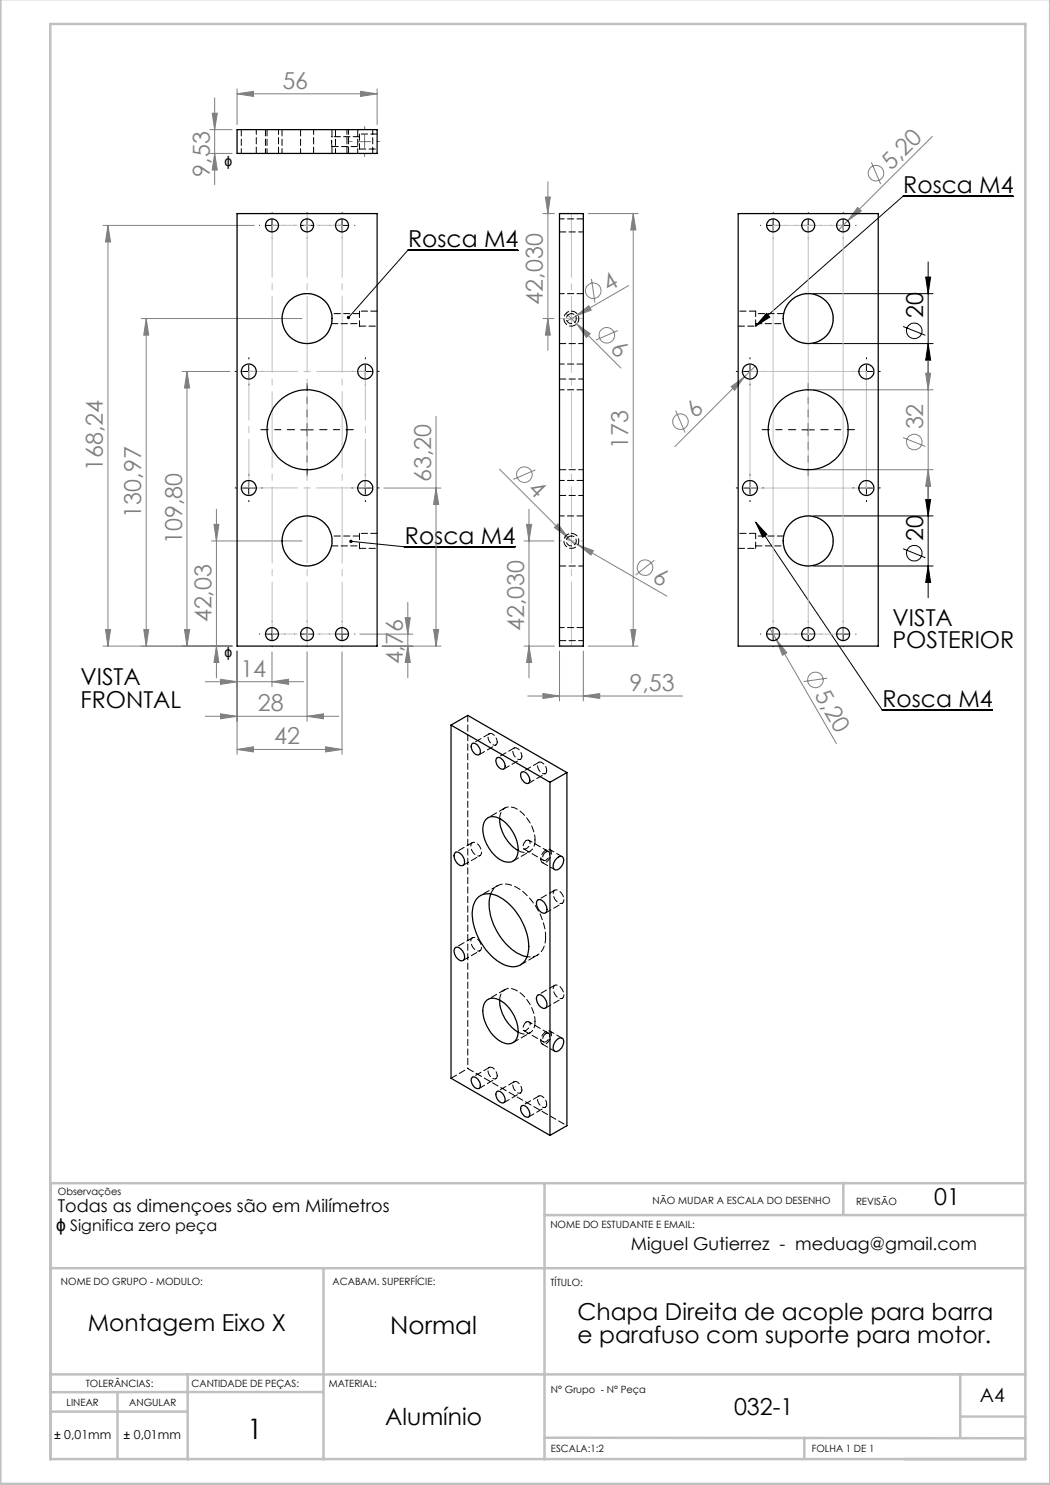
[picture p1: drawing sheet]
<svg xmlns="http://www.w3.org/2000/svg" width="210mm" height="297mm" viewBox="0 0 210 297" stroke-linecap="round" stroke-linejoin="round" font-family="sans-serif">
<g fill="none" stroke="#808080" stroke-width=".2">
<path d="M42.9 19.6v17.3M47.4 18.8l3.3-.5v1zM47.4 17.8v7.1M47.4 18.8h28M72.1 18.3l3.3 .5-3.3 .5zM75.4 17.8v7.1M41.9 25.9h4.5M41.9 30.7h4.5M42.4 22.6h1.1l-.6 3.3zM42.9 30.7l.6 3.3h-1.1zM109.1 39.4h1l-.5 3.3zM109.6 36.4v33.7"/>
<path d="M174.3 32.5l1.8 4.3M186.4 27.3l-18.7 18.7M20.6 45.1h30.3M21.6 45.1l.5 3.3h-1zM21.6 45.1v84.1M108.6 42.7h2.3M117.7 42.7h9.9M118.3 55.8l.7 4.7M125.7 57.1l-10.6 6.1M126.6 42.7l.6 3.3h-1zM126.6 42.7v86.5M171.5 41.5l.8 .7-2.8 2z"/>
<path d="M28.3 63.7h32.1M29.2 63.7l.5 3.3h-.9zM29.2 63.7v65.5M36.4 74.3h9.6M37.4 74.3l.5 3.3h-1zM37.4 74.3v54.9M108.6 63.7h2.2M109.6 63.7l.5 3.3h-1zM113.2 62.6l11 11M115.1 63.2l2.7-2.1 .5 .9zM115.1 63.2l-1.7 1M115.3 64.8l2.7 1.9-.7 .8z"/>
<path d="M123.6 66.1l-4.4 1.9M146.2 77.3l2.7-2-2 2.8zM148.9 75.3l-13.9 14M151.1 73.2l-2.2 2.1M162.6 78h24M185.1 74.6h1l-.5 3.4zM185.6 71.6v28.7M76.8 97.6h11.4M87.2 97.6l.5 3.3h-1zM87.2 83.3v45.9M99.9 93.8l13.7 13.7M107.1 94l-4.4 1.9"/>
<path d="M135.1 82.1l1.9 4.4M162.6 93.9h24M180.6 87.5l4.5 1.8M185.6 93.9l.5 3.4h-1zM42.3 108.2h18.1M42.8 104.9h1l-.5 3.3zM43.3 101.8v33.8M104.8 108.2h6M105.3 104.9h1l-.5 3.3zM105.8 101.8v33.8M111.6 104.8l2 2.7-2.7-2zM113 107.5l2.6 1.4"/>
<path d="M113.6 107.5l1.4 1.4M115.6 108.9l3.1 1.2-.5 .9zM115.6 108.9l17.8 10.3M130.9 112l-3.8 3M20.6 129.2h25.8M21.1 125.9h1l-.5 3.3zM28.8 125.9h.9l-.5 3.3zM36.9 125.9h1l-.5 3.3zM41.1 136.3h19.6M43.3 129.2l.5 3.3h-1zM44.1 135.9l3.3 .4-3.3 .6zM47.4 130.2v20.7"/>
<path d="M54.4 136.3l3.3-.4v1zM54.4 130.4v6.9M61.4 130.4v13.8M68.4 130.4v20.5M72 126.8h10.5M76.4 129.2h11.8M81 123.5h1.1l-.5 3.3zM81.6 129.2l.5 3.3h-1.1zM81.6 120.5v15.1M86.7 125.9h1l-.5 3.3zM104.8 129.2h6.1M105.6 139.2h30.9"/>
<path d="M105.8 129.2l.5 3.3h-1zM108.6 138.7l3.3 .5-3.3 .5zM111.9 130.2v10M116.7 139.2l3.2-.5v1zM116.7 130.2v10M117.7 129.2h9.9M126.2 125.9h1l-.6 3.3zM154 125.7l13.3 23M155.3 127.9l2.1 2.7-.9 .5zM165.5 135.6l-4.8 .7M41.1 143.3h26.7M44.1 142.8l3.3 .5-3.3 .5z"/>
<path d="M47.4 149.9l3.3-.5v1zM47.4 149.9h21M61.4 143.3l3.3-.5v1zM65.1 149.4l3.3 .5-3.3 .5z"/>
<circle cx="175.2" cy="34.6" r="1.56"/>
<circle cx="118.6" cy="58.1" r="1.55"/>
<circle cx="121.4" cy="67.1" r="1.55"/>
<circle cx="104.9" cy="94.9" r="1.55"/>
<circle cx="136.1" cy="84.3" r="1.56"/>
<circle cx="182.9" cy="88.4" r="1.56"/>
<circle cx="129" cy="113.5" r="1.56"/>
<circle cx="163.1" cy="136" r="1.56"/>
</g>
<g fill="none" stroke="#000" stroke-width=".2">
<path d="M202.6 39.3h-22l-29.5 25.9M53.2 45.1h2.5M54.4 43.8v2.6M60.1 45.1h2.6M61.4 43.8v2.6M67.2 45.1h2.5M68.4 43.8v2.6M103.6 50.1h-22l-11.9 13.4M153.4 45.1h2.5M154.6 43.8v2.6M160.4 45.1h2.5M161.6 43.8v2.6"/>
<path d="M162.6 58.7h24M167.4 45.1h2.5M168.6 43.8v2.6M185.1 55.4h1l-.5 3.3zM185.6 52.4v22.7M48.5 74.3h2.5M49.7 73.1v2.5M71.8 74.3h2.5M73.1 73.1v2.5M148.7 74.3h2.5M150 73.1v2.5M153.3 62.7l.7 .7-2.9 1.8z"/>
<path d="M162.6 68.7h24M172 74.3h2.5M173.3 73.1v2.5M180.6 65.3l4.5 1.8M185.6 68.7l.5 3.3h-1zM48.5 97.6h2.5M49.7 96.3v2.5M60.1 86h2.6M61.4 84.7v2.5M71.8 97.6h2.5M73.1 96.3v2.5M148.7 97.6h2.5"/>
<path d="M150 96.3v2.5M160.4 86h2.5M161.6 84.7v2.5M172 97.6h2.5M173.3 96.3v2.5M185.1 99.9h1l-.5 3.3zM185.6 96.8v22.8M70.2 108.3l10.7 1.1h22.1M151.1 104.4l2.3 2.5-.9 .6zM151.1 104.4l25.4 37.6h22M162.6 113.2h24M162.6 103.2h24"/>
<path d="M180.6 109.7l4.5 1.8M185.6 113.2l.5 3.3h-1zM53.2 126.8h2.5M54.4 125.6v2.5M60.1 126.8h2.6M61.4 125.6v2.5M67.2 126.8h2.5M68.4 125.6v2.5M153.4 126.8h2.5M154.6 125.6v2.5M160.4 126.8h2.5M161.6 125.6v2.5"/>
<path d="M167.4 126.8h2.5M168.6 125.6v2.5"/>
<circle cx="182.9" cy="66.2" r="1.56"/>
<circle cx="182.9" cy="110.6" r="1.56"/>
</g>
<g fill="none" stroke="#c0c0c0" stroke-width=".2">
<path d="M154.6 45.1h14v81.7h-14zM161.6 45.1v81.7M111.8 63.7h4.9M150 74.3h23.3v23.3h-23.3z"/>
<circle cx="61.4" cy="63.7" r="5"/>
<circle cx="161.6" cy="63.7" r="5"/>
<circle cx="61.4" cy="108.2" r="5"/>
<circle cx="161.6" cy="108.2" r="5"/>
</g>
<path d="M58.9 85.9h-6.7M61.4 83.4v-6.7M61.4 88.4v6.8M63.9 85.9h6.8M159.2 85.9h-6.8M161.7 83.4v-6.7M161.7 88.4v6.8M164.2 85.9h6.7" fill="none" stroke="#000" stroke-width=".2" stroke-dasharray="15.2 1.3 1.3 1.3" stroke-dashoffset="13.8"/>
<g fill="none" stroke="#000" stroke-width=".2" stroke-dasharray="15.2 1.3 1.3 1.3">
<path d="M51.9 45.1h.1M54.4 42.6v-.1M54.4 47.6h.1M56.9 45.1h.1M58.9 45.1h.1M61.4 42.6v-.1M61.4 47.6h.1M63.9 45.1h.1M65.9 45.1h.1M68.4 42.6v-.1M68.4 47.6h.1M70.9 45.1h.1"/>
<path d="M152.2 45.1h-.1M154.7 42.6v-.1M154.7 47.6h.1M157.2 45.1h.1M159.2 45.1h-.1M161.7 42.6v-.1M161.7 47.6h.1M164.2 45.1h.1M166.2 45.1h-.1M168.7 42.6v-.1M168.7 47.6h.1M171.2 45.1h.1"/>
<path d="M47.3 74.3h-.3M49.8 71.8v-.3M49.8 76.8v.2M52.3 74.3h.2M70.6 74.3h-.3M73.1 71.8v-.3M73.1 76.8v.2M75.6 74.3h.2M147.5 74.3h-.2M150 71.8v-.3M150 76.8v.2M152.5 74.3h.3"/>
<path d="M170.8 74.3h-.2M173.3 71.8v-.3M173.3 76.8v.2M175.8 74.3h.3M47.3 97.6h-.3M49.8 95.1v-.3M52.3 97.6h.2M70.6 97.6h-.3M73.1 95.1v-.3M75.6 97.6h.2M147.5 97.6h-.2M150 95.1v-.3"/>
<path d="M152.5 97.6h.3M170.8 97.6h-.2M173.3 95.1v-.3M175.8 97.6h.3M49.8 100.1v.2M73.1 100.1v.2M150 100.1v.2M173.3 100.1v.2M51.9 126.8h.1M54.4 124.3h.1M54.4 129.3v.1M56.9 126.8h.1"/>
<path d="M58.9 126.8h.1M61.4 124.3h.1M61.4 129.3v.1M63.9 126.8h.1M65.9 126.8h.1M68.4 124.3h.1M68.4 129.3v.1M70.9 126.8h.1M152.2 126.8h-.1M154.7 124.3h.1M154.7 129.3v.1M157.2 126.8h.1"/>
<path d="M159.2 126.8h-.1M161.7 124.3h.1M161.7 129.3v.1M164.2 126.8h.1M166.2 126.8h-.1M168.7 124.3h.1M168.7 129.3v.1M171.2 126.8h.1"/>
</g>
<path d="M70.4 28.3h-.5M72.9 25.8v-.5M72.9 30.8v.5M75.4 28.3h.5" fill="none" stroke="#808000" stroke-width=".2" stroke-dasharray="15.2 1.3 1.3 1.3"/>
<path d="M71.6 28.3h2.6M72.9 27.1v2.5" fill="none" stroke="#808000" stroke-width=".2"/>
<path d="M61.4 42.7v86.5M114.3 42.7v86.5" fill="none" stroke="#c0c0c0" stroke-width=".2" stroke-dasharray="15.2 1.3 1.3 1.3" stroke-dashoffset="2.5"/>
<path d="M111.8 108.2h4.9" fill="none" stroke="#c0c0c0" stroke-width=".2" stroke-dasharray="15.2 1.3 1.3 1.3" stroke-dashoffset="14.7"/>
<path d="M54.4 45.1h14M68.4 126.8h-14" fill="none" stroke="#c0c0c0" stroke-width=".2" stroke-dasharray="15.2 1.3 1.3 1.3" stroke-dashoffset="10.1"/>
<path d="M68.4 45.1v81.7M54.4 126.8v-81.7" fill="none" stroke="#c0c0c0" stroke-width=".2" stroke-dasharray="15.2 1.3 1.3 1.3" stroke-dashoffset="4.8"/>
<path d="M49.8 74.3h23.3M73.1 74.3v23.3M49.8 97.6v-23.3M73.1 97.6h-23.3" fill="none" stroke="#c0c0c0" stroke-width=".2" stroke-dasharray="15.2 1.3 1.3 1.3" stroke-dashoffset="5.5"/>
<g fill="none" stroke="#c0c0c0" stroke-width=".5">
<path d="M.1 -.1v296.9h209.9v-296.9M10.1 4.8h195v287h-195zM108.9 236.6v55.3M168.7 236.6v6.3M205.1 236.6h-195v55.3M10.1 253.6h195M64.7 253.6v38.3M108.9 243h96.2M10.4 274.9h194.7M23.5 278.4v13.3M37.3 278.4h27.3M37.5 278.4h-27.5"/>
<path d="M37.5 274.9v17M192.1 274.8v12.7M10.2 282.3h27.3M108.9 287.5l96.2 .2M160.9 287.5v4.3M192.1 283.3h13"/>
</g>
<g fill="#000">
<path d="M69.5 63.2l-.1 .3 .1 .2 .2-.2-.2 .2a.34 .34 0 0 0 .4 0 .34 .34 0 0 0 .1-.4 .34 .34 0 0 0-.5-.1zM70 108l-.2 .2 .4 .1-.4-.1a.34 .34 0 0 0 .5 .4 .34 .34 0 0 0 .2-.5 .34 .34 0 0 0-.5-.1zM151.1 104.4l2.3 2.5-.9 .6zM153.3 62.7l.7 .7-2.9 1.8z"/>
<path d="M185.6 113.2l.5 3.3h-1zM185.1 99.9h1l-.5 3.3zM185.6 68.7l.5 3.3h-1zM185.1 55.4h1l-.5 3.3z"/>
</g>
<g fill="#808080">
<path d="M111.6 104.8l2 2.7-2.7-2z"/>
<path d="M115.1 63.2l2.7-2.1 .5 .9z"/>
<path d="M171.5 41.5l.8 .7-2.8 2z"/>
<path d="M146.2 77.3l2.7-2-2 2.8z"/>
<path d="M155.3 127.9l2.1 2.7-.9 .5z"/>
<path d="M115.3 64.8l2.7 1.9-.7 .8z"/>
<path d="M115.6 108.9l3.1 1.2-.5 .9z"/>
<path d="M105.8 129.2l.5 3.3h-1zM105.3 104.9h1l-.5 3.3z"/>
<path d="M42.8 104.9h1l-.5 3.3zM43.3 129.2l.5 3.3h-1zM29.2 63.7l.5 3.3h-.9zM28.8 125.9h.9l-.5 3.3zM109.1 39.4h1l-.5 3.3zM109.6 63.7l.5 3.3h-1z"/>
<path d="M116.7 139.2l3.2-.5v1zM108.6 138.7l3.3 .5-3.3 .5z"/>
<path d="M47.4 18.8l3.3-.5v1zM72.1 18.3l3.3 .5-3.3 .5z"/>
<path d="M44.1 135.9l3.3 .4-3.3 .6zM54.4 136.3l3.3-.4v1zM44.1 142.8l3.3 .5-3.3 .5zM61.4 143.3l3.3-.5v1zM47.4 149.9l3.3-.5v1zM65.1 149.4l3.3 .5-3.3 .5z"/>
<path d="M81.6 129.2l.5 3.3h-1.1zM81 123.5h1.1l-.5 3.3zM86.7 125.9h1l-.5 3.3zM87.2 97.6l.5 3.3h-1zM36.9 125.9h1l-.5 3.3zM37.4 74.3l.5 3.3h-1zM21.1 125.9h1l-.5 3.3zM21.6 45.1l.5 3.3h-1z"/>
<path d="M126.6 42.7l.6 3.3h-1zM126.2 125.9h1l-.6 3.3zM42.4 22.6h1.1l-.6 3.3zM42.9 30.7l.6 3.3h-1.1zM185.1 74.6h1l-.5 3.4zM185.6 93.9l.5 3.4h-1z"/>
</g>
<g fill="none" stroke="#000" stroke-width=".25">
<path d="M47.4 25.9h28v4.8h-28zM47.4 42.7h28v86.5h-28zM111.9 42.7h4.8v86.5h-4.8zM147.6 42.7h28v86.5h-28zM90.2 145l19.8 11.5M90.2 145v70.6l19.8 11.5M90.2 145l3.4-1.9 19.8 11.4M94.4 148.7a1.43 1.43 0 0 1 1.7 1.7 .61 .61 0 0 1-.4 .6 .61 .61 0 0 1-.8-.3 1.69 1.69 0 0 1-.5-2zM99.4 151.6a1.47 1.47 0 0 1 1.6 1.6 .61 .61 0 0 1-.4 .7 .61 .61 0 0 1-.7-.3 1.64 1.64 0 0 1-.5-2zM104.3 154.4a1.44 1.44 0 0 1 1.7 1.7 .61 .61 0 0 1-.4 .6 .61 .61 0 0 1-.8-.2 1.64 1.64 0 0 1-.5-2.1zM110 156.5v70.6M113.4 154.5v70.6l-3.4 2"/>
<path d="M113.4 154.5l-3.4 2M91 170.6a1.13 1.13 0 0 1 1.6 .7 1.18 1.18 0 0 1-.2 1.8 1.91 1.91 0 0 1-1.4-2.5zM95.4 179.7a3.5 3.5 0 0 1 4.6-.2 12.1 12.1 0 0 1 5.7 10.9 3.1 3.1 0 0 1-4.7 2.6 12 12 0 0 1-6.5-11.1l.2-1zM97.1 164a2.41 2.41 0 0 1 3.4 .1 7.4 7.4 0 0 1 3 6.7 1.98 1.98 0 0 1-3 1.4 7.5 7.5 0 0 1-3.8-7.2zM98.1 178.8a10.4 10.4 0 0 0 2.4 9.2 8.5 8.5 0 0 0 4.9 3.3M99.9 163.7a7.6 7.6 0 0 0 3.7 6.4M111.3 171.8a.77 .77 0 0 1 .8-.5 .77 .77 0 0 1 .6 .6 2 2 0 0 1-1.6 2.1 1.44 1.44 0 0 1 .2-2.2zM91 189.6a1.13 1.13 0 0 1 1.6 .7 1.32 1.32 0 0 1 0 1.8 1.81 1.81 0 0 1-1.6-2.5zM107.5 180.1a1.28 1.28 0 0 1 1.7 .9 1.05 1.05 0 0 1-.3 1.7 1.93 1.93 0 0 1-1.4-2.6zM107.5 199.1a1.13 1.13 0 0 1 1.5 .7 1.18 1.18 0 0 1-.1 1.9 1.91 1.91 0 0 1-1.4-2.6zM94.4 215.5a1.43 1.43 0 0 1 1.7 1.6 .61 .61 0 0 1-.4 .7 .61 .61 0 0 1-.8-.3 1.69 1.69 0 0 1-.5-2zM97.3 200.1a2.79 2.79 0 0 1 3.6 .6 7.6 7.6 0 0 1 2.6 6.4 2.06 2.06 0 0 1-3.4 1.2 7.4 7.4 0 0 1-3.4-7l.2-.7z"/>
<path d="M99.4 218.3a1.47 1.47 0 0 1 1.6 1.7 .61 .61 0 0 1-.4 .6 .61 .61 0 0 1-.7-.3 1.64 1.64 0 0 1-.5-2zM99.9 200a7.7 7.7 0 0 0 3.7 6.4M111.3 208.1a.77 .77 0 0 1 .8-.5 .77 .77 0 0 1 .6 .6 1.94 1.94 0 0 1-1.6 2.1 1.44 1.44 0 0 1 .2-2.2zM104.3 221.2a1.44 1.44 0 0 1 1.7 1.6 .61 .61 0 0 1-.4 .7 .61 .61 0 0 1-.8-.3 1.64 1.64 0 0 1-.5-2z"/>
<circle cx="54.4" cy="45.1" r="1.3"/>
<circle cx="61.4" cy="45.1" r="1.3"/>
<circle cx="68.4" cy="45.1" r="1.3"/>
<circle cx="154.6" cy="45.1" r="1.3"/>
<circle cx="161.6" cy="45.1" r="1.3"/>
<circle cx="168.6" cy="45.1" r="1.3"/>
<circle cx="49.8" cy="74.3" r="1.5"/>
<circle cx="61.4" cy="63.7" r="5"/>
<circle cx="73.1" cy="74.3" r="1.48"/>
<circle cx="150" cy="74.3" r="1.5"/>
<circle cx="161.6" cy="63.7" r="5"/>
<circle cx="173.3" cy="74.3" r="1.5"/>
<circle cx="49.8" cy="97.6" r="1.51"/>
<circle cx="61.4" cy="86" r="8"/>
<circle cx="73" cy="97.6" r="1.51"/>
<circle cx="150" cy="97.6" r="1.51"/>
<circle cx="161.6" cy="85.9" r="8"/>
<circle cx="173.3" cy="97.6" r="1.51"/>
<circle cx="61.4" cy="108.2" r="5"/>
<circle cx="161.6" cy="108.2" r="5"/>
<circle cx="54.4" cy="126.8" r="1.3"/>
<circle cx="61.4" cy="126.8" r="1.3"/>
<circle cx="68.4" cy="126.8" r="1.3"/>
<circle cx="154.6" cy="126.8" r="1.3"/>
<circle cx="161.6" cy="126.8" r="1.3"/>
<circle cx="168.6" cy="126.8" r="1.3"/>
</g>
<g fill="none" stroke="#000" stroke-width=".2" stroke-dasharray="1.3 .6">
<path d="M48.3 25.9v4.8M51.3 30.7v-4.8M53.1 25.9v4.8M53.4 25.9v4.8M55.7 30.7v-4.8M56.4 25.9v4.8M60.1 25.9v4.8M62.7 30.7v-4.8M66.3 28.3v.1M66.3 28.2v.1M66.4 29.3v-2M66.4 27.3v-1.4"/>
<path d="M66.4 30.7v-1.4M66.4 29.3h5.5M67.1 25.9v4.8M69.4 30.7v-4.8M69.7 30.7v-4.8M71.5 25.9v4.8M71.9 26.8v3M71.9 29.8h3.5M71.9 27.3h-5.5M74.5 30.7v-4.8M75.4 26.8h-3.5M111.9 46.4h4.8"/>
<path d="M116.7 43.8h-4.8M116.7 58.7h-4.8M66.3 64.7h5.6M71.9 62.2v3M71.9 65.2h3.5M71.9 62.7h-5.6M75.4 62.2h-3.5M111.9 75.8h4.8M111.9 68.7h4.8M114.3 62.7a.99 .99 0 0 0-1 1.4 .99 .99 0 0 0 1.7 .3 .99 .99 0 0 0-.5-1.6l-.2-.1M114.3 62.2a1.5 1.5 0 0 1 1.3 2.2 1.5 1.5 0 0 1-2.5 .3 1.5 1.5 0 0 1 .8-2.4l.4-.1M116.7 72.8h-4.8"/>
<path d="M116.7 78h-4.8M147.6 65.2h3.5M151.1 65.2v-3M151.1 62.2h-3.5M151.1 64.7h5.6M156.7 62.7h-5.6M111.9 99.1h4.8M111.9 93.9h4.8M116.7 96.1h-4.8M66.3 109.2h5.6M71.9 106.7v3M71.9 109.7h3.5"/>
<path d="M71.9 107.2h-5.6M75.4 106.7h-3.5M111.9 113.2h4.8M114.3 107.2a1 1 0 0 0-.9 1.4 1 1 0 0 0 1.6 .4 1 1 0 0 0-.2-1.7l-.5-.1M114.3 106.7a1.5 1.5 0 0 1 1.3 2.1 1.5 1.5 0 0 1-2.5 .3 1.5 1.5 0 0 1 .8-2.4h.4M116.7 103.2h-4.8M147.6 109.7h3.5M151.1 109.7v-3M151.1 106.7h-3.5M151.1 109.2h5.6M156.7 107.2h-5.6M111.9 128.1h4.8"/>
<path d="M116.7 125.5h-4.8M93.6 143.1v70.6M95.8 151l3.4-2M97.9 146.8l-3.4 1.9M99.4 148.4a.61 .61 0 0 1-.4 .7 .61 .61 0 0 1-.7-.3 1.38 1.38 0 0 1-.4-2.1 1.63 1.63 0 0 1 1.5 1.7M100.8 153.8l3.3-1.9M102.8 149.6l-3.4 1.9M104.4 151.3a.61 .61 0 0 1-.4 .6 .61 .61 0 0 1-.7-.2 1.4 1.4 0 0 1-.4-2.1 1.64 1.64 0 0 1 1.5 1.7M105.7 156.7l3.4-2M107.8 152.5l-3.4 1.9M109.3 154.1a.59 .59 0 0 1-.4 .7 .59 .59 0 0 1-.7-.3 1.38 1.38 0 0 1-.4-2.1 1.58 1.58 0 0 1 1.5 1.7M92.6 173.1l3.4-2"/>
<path d="M94.5 168.5l-3.4 2M96.3 170.4a.68 .68 0 0 1-.4 .8 .68 .68 0 0 1-.8-.2 1.94 1.94 0 0 1-.7-2.4 1.26 1.26 0 0 1 1.7 1l.2 .8M98.1 178.8a3.2 3.2 0 0 1 4.7-1.6 12.2 12.2 0 0 1 6.3 10.2M99.5 177.2l-3.4 1.9M99.9 163.7a2.1 2.1 0 0 1 1-2 2.1 2.1 0 0 1 2.2-.1 7.9 7.9 0 0 1 3.9 6.4M101 161.6l-3.4 1.9M102.6 172.2l3.4-1.9M104.8 169.8l3.9 2.3M105.2 168.1a.54 .54 0 0 1 .7 .1 .54 .54 0 0 1 0 .7l-.6 .8-.6 .1-.1-.7 .3-.6 .3-.4M107 168a2.11 2.11 0 0 1-.9 2.2 2.11 2.11 0 0 1-2.5-.1M108.4 172.5l2.5 1.4M109.2 170a1.94 1.94 0 0 0-.8 2.5 1.27 1.27 0 0 0 1.6-.9 1.08 1.08 0 0 0-.2-1.7l-.6 .1"/>
<path d="M109.2 170.4a.5 .5 0 0 1 .7 .1 .5 .5 0 0 1 0 .7 .99 .99 0 0 1-1.2 .8 1.27 1.27 0 0 1 .5-1.6M109.7 170.3l-3.9-2.2M110.9 178l-3.3 2M112.4 171.3l-2.4-1.4M112.8 179.9a.73 .73 0 0 1-.6 .8 .73 .73 0 0 1-.8-.4 1.61 1.61 0 0 1-.4-2.3 1.82 1.82 0 0 1 1.8 1.9M92.6 192.1l3.4-2M94.5 187.6l-3.4 1.9M96.3 189.5a.73 .73 0 0 1-.5 .8 .73 .73 0 0 1-.9-.5 1.61 1.61 0 0 1-.4-2.3 1.82 1.82 0 0 1 1.8 2M101 197.9l-3.4 2M104.1 193l3.4-2M109.1 182.6l3.4-1.9M109.1 187.4a3.4 3.4 0 0 1-2.9 4l-.8-.1"/>
<path d="M110.9 197.1l-3.3 1.9M112.8 199a.69 .69 0 0 1-.4 .7 .69 .69 0 0 1-.8-.2 1.94 1.94 0 0 1-.8-2.3 1.26 1.26 0 0 1 1.8 1l.2 .8M90.2 215.6l3.4-1.9M93.6 213.7l19.8 11.4M95.8 217.7l3.4-2M97.9 213.5l-3.4 1.9M99.4 215.2a.62 .62 0 0 1-.4 .6 .62 .62 0 0 1-.7-.3 1.38 1.38 0 0 1-.4-2 1.63 1.63 0 0 1 1.5 1.7M99.9 200a2.12 2.12 0 0 1 1.2-2.1 2.12 2.12 0 0 1 2.4 .3 7.6 7.6 0 0 1 3.5 6.1M102.6 208.5l3.4-1.9M102.8 216.4l-3.4 1.9M104.4 218a.66 .66 0 0 1-.6 .7 .66 .66 0 0 1-.7-.5 1.3 1.3 0 0 1-.2-1.9 1.64 1.64 0 0 1 1.5 1.7M104.8 206.1l3.9 2.3"/>
<path d="M105.2 204.4a.56 .56 0 0 1 .8 .1 .56 .56 0 0 1-.1 .7l-.3 .6a.69 .69 0 0 1-.9 .3l-.1-.7 .3-.6 .3-.4M107 204.3a2.13 2.13 0 0 1-.9 2.2 2.13 2.13 0 0 1-2.5-.1M107.8 219.2l-3.4 2M108.4 208.8l2.5 1.5M109.1 201.6l3.4-1.9M109.2 206.3a2.01 2.01 0 0 0-.9 2.4 .99 .99 0 0 0 1.5-.6 1.29 1.29 0 0 0 0-1.9l-.6 .1M109.2 206.7l.3-.1a.79 .79 0 0 1 .1 1.3 .59 .59 0 0 1-.5 .5 .59 .59 0 0 1-.6-.3l.2-.9 .5-.5M109.7 206.7l-3.9-2.3M112.4 207.6l-2.4-1.4M100.8 220.6l3.3-2M105.7 223.4l3.4-2M109.3 220.9a.59 .59 0 0 1-.4 .6 .59 .59 0 0 1-.7-.2 1.38 1.38 0 0 1-.4-2.1 1.58 1.58 0 0 1 1.5 1.7"/>
</g>
<text font-size="5.6" x="49.4" y="287.8">1</text>
<text font-size="4.9" x="78.1" y="266.8">Normal</text>
<g font-size="4.7" fill="#808080">
<text x="56.5" y="17.7">56</text>
<text x="41.9" y="35.3" transform="rotate(-90 41.9 35.3)">9,53</text>
<text x="178.2" y="34.1" transform="rotate(-45 178.2 34.1)">5,20</text>
<text x="121.7" y="58.4" transform="rotate(-30 121.7 58.4)">4</text>
<text x="108.6" y="60.9" transform="rotate(-90 108.6 60.9)">42,030</text>
<text x="121.9" y="70.1" transform="rotate(45 121.9 70.1)">6</text>
<text x="139.1" y="83.8" transform="rotate(-45 139.1 83.8)">6</text>
<text x="125.7" y="89.8" transform="rotate(-90 125.7 89.8)">173</text>
<text x="184.6" y="85.9" transform="rotate(-90 184.6 85.9)">32</text>
<text x="20.6" y="94.2" transform="rotate(-90 20.6 94.2)">168,24</text>
<text x="86.2" y="96.4" transform="rotate(-90 86.2 96.4)">63,20</text>
<text x="105.4" y="97.9" transform="rotate(45 105.4 97.9)">4</text>
<text x="28.2" y="103.5" transform="rotate(-90 28.2 103.5)">130,97</text>
<text x="36.4" y="108.8" transform="rotate(-90 36.4 108.8)">109,80</text>
<text x="130.3" y="116.3" transform="rotate(30 130.3 116.3)">6</text>
<text x="42.3" y="124.5" transform="rotate(-90 42.3 124.5)">42,03</text>
<text x="104.8" y="126.2" transform="rotate(-90 104.8 126.2)">42,030</text>
<text x="48.1" y="135.3">14</text>
<text x="80.5" y="132.9" transform="rotate(-90 80.5 132.9)">4,76</text>
<text x="51.6" y="142.2">28</text>
<text x="125.9" y="138.2">9,53</text>
<text x="162.8" y="139" transform="rotate(60 162.8 139)">5,20</text>
<text x="54.9" y="148.8">42</text>
</g>
<g font-size="4.7">
<text x="180.7" y="38.6">Rosca M4</text>
<text x="81.6" y="49.4">Rosca M4</text>
<text x="184.6" y="63.7" transform="rotate(-90 184.6 63.7)">20</text>
<text x="81" y="108.7">Rosca M4</text>
<text x="184.6" y="108.1" transform="rotate(-90 184.6 108.1)">20</text>
<text x="178.5" y="125.1">VISTA</text>
<text x="178.5" y="129.6">POSTERIOR</text>
<text x="16.1" y="137">VISTA</text>
<text x="16.1" y="141.6">FRONTAL</text>
<text x="176.5" y="141.4">Rosca M4</text>
<text x="186.8" y="240.9">01</text>
<text x="17.6" y="266.2">Montagem Eixo X</text>
<text x="115.5" y="264.1">Chapa Direita de acople para barra</text>
<text x="115.5" y="268.6">e parafuso com suporte para motor.</text>
<text x="77.1" y="285">Alumínio</text>
<text x="146.8" y="283">032-1</text>
</g>
<text font-size="3.9" x="196" y="280.4">A4</text>
<g font-size="3.5">
<text x="11.6" y="242.4">Todas as dimençoes são em Milímetros</text>
<text x="11.2" y="246.1">ɸ Significa zero peça</text>
<text x="126.2" y="250.1">Miguel Gutierrez - meduag@gmail.com</text>
</g>
<g font-size="2.8">
<text x="44.9" y="33.2">ɸ</text>
<text x="44.9" y="131.4">ɸ</text>
</g>
<g font-size="2.5">
<text x="10.8" y="287.8">± 0,01mm</text>
<text x="24.7" y="287.8">± 0,01mm</text>
</g>
<g font-size="2">
<text x="11.6" y="239.1">Observações</text>
<text x="110.1" y="245.5">NOME DO ESTUDANTE E EMAIL:</text>
<text x="130.5" y="240.8">NÃO MUDAR A ESCALA DO DESENHO</text>
<text x="171.2" y="241">REVISÃO</text>
<text x="12.2" y="256.9">NOME DO GRUPO - MODULO:</text>
<text x="66.5" y="256.9">ACABAM. SUPERFÍCIE:</text>
<text x="110.1" y="257.1">TÍTULO:</text>
<text x="13.3" y="281.2">LINEAR</text>
<text x="17.1" y="277.4">TOLERÂNCIAS:</text>
<text x="25.8" y="281.2">ANGULAR</text>
<text x="38.3" y="277.4">CANTIDADE DE PEÇAS:</text>
<text x="65.8" y="277.4">MATERIAL:</text>
<text x="110.2" y="278.5">N° Grupo - N° Peça</text>
<text x="110.2" y="290.5">ESCALA:1:2</text>
<text x="162.4" y="290.4">FOLHA 1 DE 1</text>
</g>
</svg>
